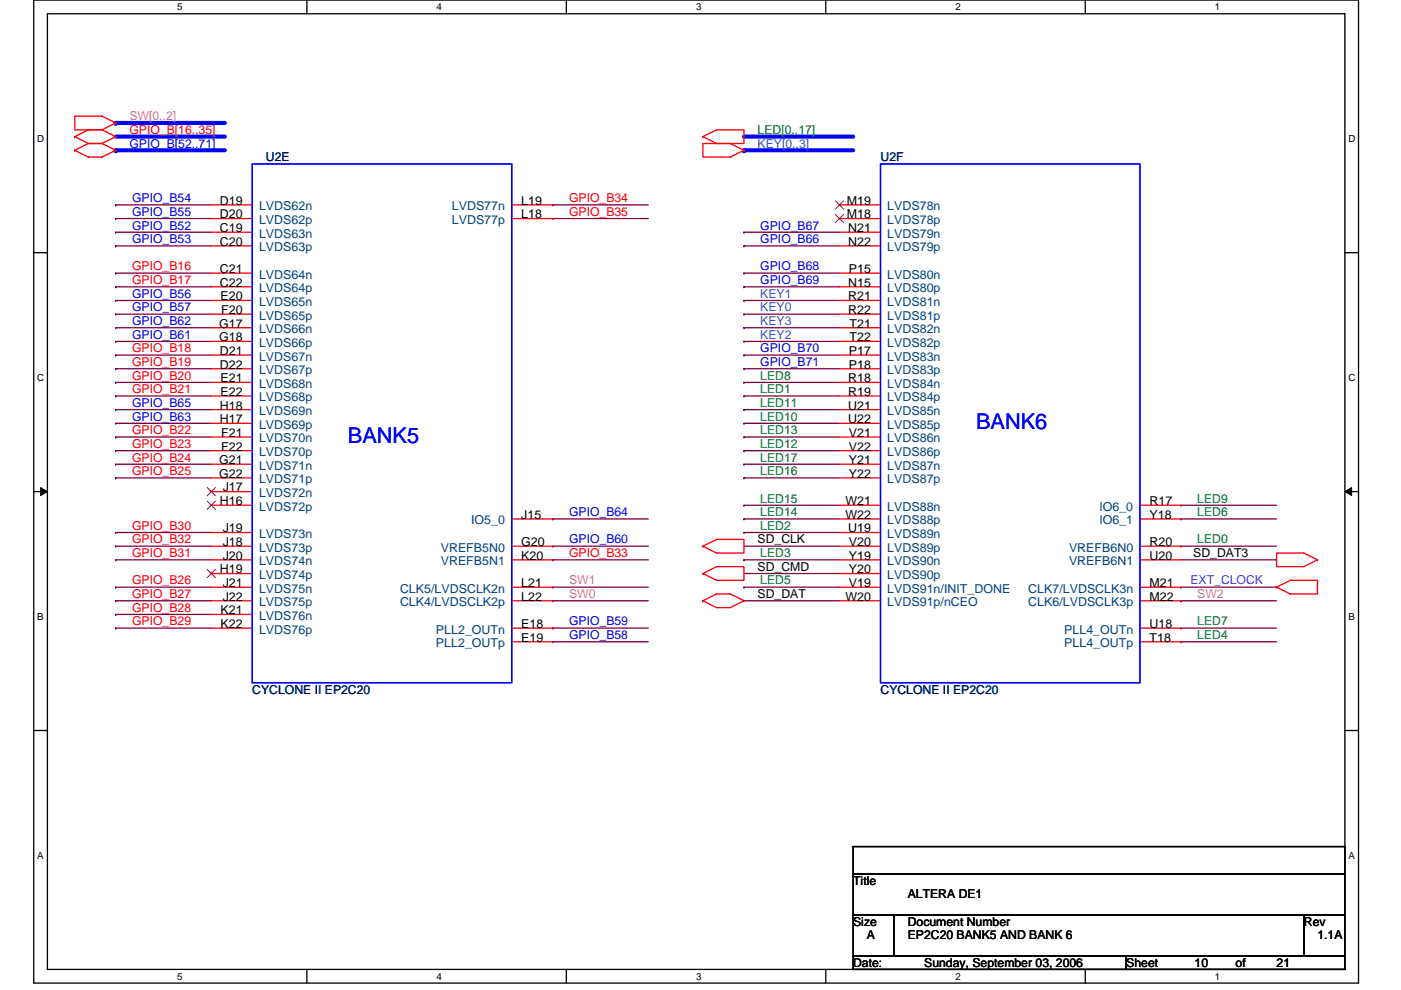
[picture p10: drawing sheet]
<svg xmlns="http://www.w3.org/2000/svg" width="297mm" height="210mm" viewBox="0 0 297 210" stroke-linecap="round" stroke-linejoin="round" font-family="sans-serif">
<path d="M7.2 0h280.8v208.5h-280.8zM10.1 2.9h275v202.7h-275z" fill="none" stroke="#000" stroke-width=".28"/>
<g fill="#fff">
<path d="M37.5 .3h1.2v2.3h-1.2z"/>
<path d="M37.5 205.9h1.2v2.3h-1.2z"/>
</g>
<path d="M65.1 0v2.9M65.1 205.6v2.9" fill="none" stroke="#000" stroke-width=".28"/>
<g fill="#fff">
<path d="M92.6 .3h1.1v2.3h-1.1z"/>
<path d="M92.6 205.9h1.1v2.3h-1.1z"/>
</g>
<path d="M120.1 0v2.9M120.1 205.6v2.9" fill="none" stroke="#000" stroke-width=".28"/>
<g fill="#fff">
<path d="M147.6 .3h1.1v2.3h-1.1z"/>
<path d="M147.6 205.9h1.1v2.3h-1.1z"/>
</g>
<path d="M175.1 0v2.9M175.1 205.6v2.9" fill="none" stroke="#000" stroke-width=".28"/>
<g fill="#fff">
<path d="M202.6 .3h1.1v2.3h-1.1z"/>
<path d="M202.6 205.9h1.1v2.3h-1.1z"/>
</g>
<path d="M230.1 0v2.9M230.1 205.6v2.9" fill="none" stroke="#000" stroke-width=".28"/>
<g fill="#fff">
<path d="M257.6 .3h1.2v2.3h-1.2z"/>
<path d="M257.6 205.9h1.2v2.3h-1.2z"/>
<path d="M7.9 28.3h1.5v2.3h-1.5z"/>
<path d="M285.9 28.3h1.5v2.3h-1.5z"/>
<path d="M7.9 78.9h1.5v2.3h-1.5z"/>
<path d="M285.9 78.9h1.5v2.3h-1.5z"/>
</g>
<path d="M7.2 53.6h2.9M285.1 53.6h2.9" fill="none" stroke="#000" stroke-width=".28"/>
<g fill="#fff">
<path d="M7.9 129.6h1.4v2.3h-1.4z"/>
<path d="M285.9 129.6h1.3v2.3h-1.3z"/>
</g>
<path d="M7.2 104.3h2.9M285.1 104.3h2.9" fill="none" stroke="#000" stroke-width=".28"/>
<path d="M8.6 103.4l1.5 .9-1.5 .8zM285.1 104.3l1.5-.9v1.7z" fill="#000" stroke="#000" stroke-width=".21"/>
<g fill="#fff">
<path d="M7.9 180.3h1.4v2.3h-1.4z"/>
<path d="M285.9 180.3h1.4v2.3h-1.4z"/>
</g>
<path d="M7.2 154.9h2.9M285.1 154.9h2.9M180.9 179.6h104.2v5.7h-104.2zM180.9 185.3h104.2v8.7h-104.2zM180.9 194h8.7v8.7h-8.7zM189.6 194h86.9v8.7h-86.9zM276.5 194h8.6v8.7h-8.6zM180.9 202.7h57.9v2.9h-57.9zM238.8 202.7h46.3v2.9h-46.3z" fill="none" stroke="#000" stroke-width=".28"/>
<path d="M24.5 26.1h.1M24.5 29h23.2M24.5 31.9h.1M24.5 31.9h23.2M24.5 26.1h23.2M157.7 31.9h.1M157.7 29h23.2M157.7 31.9h23.2" fill="none" stroke="#00f" stroke-width=".87"/>
<g fill="none" stroke="#800040" stroke-width=".28">
<path d="M24.5 57.9h.1M24.5 49.3h.1M24.5 52.2h.1M24.5 43.5h.1M24.5 46.4h.1M24.5 57.9h20.3M24.5 46.4h20.3M24.5 49.3h20.3M24.5 52.2h20.3M24.5 43.5h20.3M117.2 46.4h.1M117.2 43.5h.1"/>
<path d="M117.2 46.4h20.3M117.2 43.5h20.3M157.7 52.2h.1M157.7 49.3h.1M157.7 57.9h.1M157.7 57.9h20.3M157.7 49.3h20.3M157.7 52.2h20.3M24.5 60.8h.1M24.5 75.3h.1M24.5 78.2h.1M24.5 63.7h.1"/>
<path d="M24.5 66.6h.1M24.5 72.4h.1M24.5 69.5h.1M24.5 60.8h20.3M24.5 75.3h20.3M24.5 78.2h20.3M24.5 66.6h20.3M24.5 63.7h20.3M24.5 69.5h20.3M24.5 72.4h20.3M157.7 66.6h.1M157.7 63.7h.1"/>
<path d="M157.7 69.5h.1M157.7 72.4h.1M157.7 60.8h.1M157.7 75.3h.1M157.7 78.2h.1M157.7 60.8h20.3M157.7 75.3h20.3M157.7 78.2h20.3M157.7 66.6h20.3M157.7 63.7h20.3M157.7 69.5h20.3M157.7 72.4h20.3"/>
<path d="M24.5 81.1h.1M24.5 84h.1M24.5 92.7h.1M24.5 95.6h.1M24.5 98.5h.1M24.5 89.8h.1M24.5 86.9h.1M24.5 81.1h20.3M24.5 84h20.3M24.5 92.7h20.3M24.5 95.6h20.3M24.5 98.5h20.3"/>
<path d="M24.5 89.8h20.3M24.5 86.9h20.3M157.7 84h.1M157.7 81.1h.1M157.7 89.8h.1M157.7 86.9h.1M157.7 95.6h.1M157.7 92.7h.1M157.7 98.5h.1M157.7 81.1h20.3M157.7 84h20.3M157.7 92.7h20.3"/>
<path d="M157.7 95.6h20.3M157.7 98.5h20.3M157.7 89.8h20.3M157.7 86.9h20.3M24.5 101.4h.1M24.5 112.9h.1M24.5 118.7h.1M24.5 115.8h.1M24.5 101.4h20.3M24.5 112.9h20.3M24.5 118.7h20.3M24.5 115.8h20.3"/>
<path d="M117.2 115.8h.1M117.2 110.1h.1M117.2 118.7h.1M117.2 118.7h20.3M117.2 115.8h20.3M117.2 110.1h20.3M157.7 115.8h20.3M157.7 112.9h.1M157.7 118.7h.1M157.7 110.1h.1M157.7 107.2h.1M157.7 101.4h.1"/>
<path d="M157.7 101.4h20.3M157.7 112.9h20.3M157.7 118.7h20.3M157.7 110.1h20.3M157.7 107.2h20.3M250.4 118.7h20.3M250.4 115.8h.1M250.4 110.1h.1M250.4 107.2h.1M250.4 115.8h20.3M250.4 110.1h20.3M250.4 107.2h20.3"/>
<path d="M24.5 127.4h.1M24.5 130.3h.1M24.5 133.2h.1M24.5 124.5h.1M24.5 124.5h20.3M24.5 127.4h20.3M24.5 130.3h20.3M24.5 133.2h20.3M117.2 127.4h.1M117.2 124.5h.1M117.2 133.2h.1M117.2 136.1h.1"/>
<path d="M117.2 124.5h20.3M117.2 127.4h20.3M117.2 133.2h20.3M117.2 136.1h20.3M157.7 121.6h20.3M157.7 127.4h20.3M157.7 124.5h.1M157.7 124.5h20.3M250.4 124.5h.1M250.4 127.4h.1M250.4 136.1h.1M250.4 133.2h.1"/>
<path d="M250.4 124.5h20.3M250.4 127.4h20.3M250.4 133.2h20.3M250.4 136.1h20.3"/>
</g>
<g fill="none" stroke="#f00" stroke-width=".28">
<path d="M15.9 29h.1M15.9 31.9l2.8 1.4h2.9l2.9-1.4M15.9 31.9h.1M15.9 29l2.8 1.4M18.7 30.4h2.9M18.7 30.4l-2.8 1.5M21.6 27.5h-2.9l-2.8 1.5M21.6 27.5l2.9 1.5M21.6 30.4l2.9 1.5M24.5 26.1l-2.9-1.5h-5.7v2.9h5.7M24.5 26.1h.1M24.5 29h.1"/>
<path d="M24.5 31.9h.1M24.5 26.1l-2.9 1.4M24.5 29l-2.9 1.4M149 30.4h5.8l2.9 1.5-2.9 1.4h-5.8zM149 29l2.9-1.5h5.8v2.9h-5.8zM149 29h.1M157.7 31.9h.1M44.8 43.5h8.7M44.8 46.4h8.7M44.8 49.3h8.7M44.8 52.2h8.7M44.8 57.9h8.7"/>
<path d="M108.5 43.5h8.7M108.5 46.4h8.7M178 43.5h8.7M178 46.4h8.7M178 49.3h8.7M178 52.2h8.7M178 57.9h8.7M44.8 60.8h8.7M44.8 63.7h8.7M44.8 66.6h8.7M44.8 69.5h8.7M44.8 72.4h8.7"/>
<path d="M44.8 75.3h8.7M44.8 78.2h8.7M178 60.8h8.7M178 63.7h8.7M178 66.6h8.7M178 69.5h8.7M178 72.4h8.7M178 75.3h8.7M178 78.2h8.7M44.8 81.1h8.7M44.8 84h8.7M44.8 92.7h8.7"/>
<path d="M44.8 95.6h8.7M44.8 98.5h8.7M44.8 86.9h8.7M44.8 89.8h8.7M178 81.1h8.7M178 84h8.7M178 92.7h8.7M178 95.6h8.7M178 98.5h8.7M178 86.9h8.7M178 89.8h8.7M44.8 101.4h8.7"/>
<path d="M44.8 104.3h8.7M44.8 107.2h8.7M44.8 112.9h8.7M44.8 115.8h8.7M44.8 118.7h8.7M108.5 115.8h8.7M108.5 118.7h8.7M108.5 110.1h8.7M149 115.8l2.9-1.4h5.8v2.9h-5.8zM149 115.8h.1M178 101.4h8.7M178 107.2h8.7"/>
<path d="M178 112.9h8.7M178 115.8h8.7M178 118.7h8.7M178 110.1h8.7M241.7 107.2h8.7M241.7 115.8h8.7M241.7 118.7h8.7M241.7 110.1h8.7M270.7 117.3h5.8l2.8 1.4-2.8 1.5h-5.8zM279.3 118.7h.1M44.8 127.4h8.7M44.8 124.5h8.7"/>
<path d="M44.8 121.6h8.7M44.8 130.3h8.7M44.8 133.2h8.7M108.5 127.4h8.7M108.5 124.5h8.7M108.5 133.2h8.7M108.5 136.1h8.7M149 127.4l2.9 1.5h2.9l2.9-1.5M149 127.4h.1M149 127.4l2.9-1.4h2.9l2.9 1.4M149 121.6l2.9-1.4h5.8v2.9h-5.8zM149 121.6h.1"/>
<path d="M157.7 127.4h.1M178 127.4h8.7M178 124.5h8.7M178 121.6h8.7M241.7 127.4h8.7M241.7 124.5h8.7M241.7 133.2h8.7M241.7 136.1h8.7M270.7 124.5l2.9-1.4h5.7v2.9h-5.7zM270.7 124.5h.1"/>
</g>
<path d="M177.1 42.6l1.8 1.7M177.1 45.5l1.8 1.7M178.9 42.6l-1.8 1.7M178.9 45.5l-1.8 1.7M43.9 103.4l1.8 1.8M43.9 106.3l1.8 1.8M45.7 103.4l-1.8 1.8M45.7 106.3l-1.8 1.8M43.9 120.8l1.8 1.7M45.7 120.8l-1.8 1.7" fill="none" stroke="#804000" stroke-width=".21"/>
<path d="M53.5 34.8h55v110h-55zM186.7 34.8h55v110h-55z" fill="none" stroke="#00f" stroke-width=".28"/>
<g font-size="4.6" fill="#00f">
<text x="73.8" y="93.9">BANK5</text>
<text x="206.9" y="91">BANK6</text>
</g>
<g font-size="2.6" fill="#f0f">
<text x="27.4" y="25.5">SW[0..2]</text>
<text x="120.6" y="124">SW1</text>
<text x="120.6" y="126.9">SW0</text>
<text x="253.8" y="126.9">SW2</text>
</g>
<g font-size="2.6" fill="#f00">
<text x="27.4" y="28.4">GPIO_B[16..35]</text>
<text x="120.6" y="45.8">GPIO_B35</text>
<text x="120.6" y="42.9">GPIO_B34</text>
<text x="28" y="57.4">GPIO_B16</text>
<text x="28" y="60.3">GPIO_B17</text>
<text x="28" y="74.7">GPIO_B18</text>
<text x="28" y="77.6">GPIO_B19</text>
<text x="28" y="80.5">GPIO_B20</text>
<text x="28" y="83.4">GPIO_B21</text>
<text x="28" y="92.1">GPIO_B22</text>
<text x="28" y="95">GPIO_B23</text>
<text x="28" y="97.9">GPIO_B24</text>
<text x="28" y="100.8">GPIO_B25</text>
<text x="28" y="112.4">GPIO_B30</text>
<text x="28" y="118.2">GPIO_B31</text>
<text x="28" y="115.3">GPIO_B32</text>
<text x="120.6" y="118.2">GPIO_B33</text>
<text x="28" y="124">GPIO_B26</text>
<text x="28" y="126.9">GPIO_B27</text>
<text x="28" y="129.8">GPIO_B28</text>
<text x="28" y="132.7">GPIO_B29</text>
</g>
<g font-size="2.6" fill="#008000">
<text x="160.6" y="28.4">LED[0..17]</text>
<text x="161.2" y="83.4">LED1</text>
<text x="161.2" y="80.5">LED8</text>
<text x="161.2" y="89.2">LED10</text>
<text x="161.2" y="86.3">LED11</text>
<text x="161.2" y="95">LED12</text>
<text x="161.2" y="92.1">LED13</text>
<text x="161.2" y="100.8">LED16</text>
<text x="161.2" y="97.9">LED17</text>
<text x="161.2" y="106.6">LED15</text>
<text x="253.8" y="106.6">LED9</text>
<text x="161.2" y="112.4">LED2</text>
<text x="161.2" y="109.5">LED14</text>
<text x="253.8" y="109.5">LED6</text>
<text x="161.2" y="118.2">LED3</text>
<text x="253.8" y="115.3">LED0</text>
<text x="161.2" y="124">LED5</text>
<text x="253.8" y="135.6">LED4</text>
<text x="253.8" y="132.7">LED7</text>
</g>
<g font-size="2.6" fill="#00f">
<text x="27.4" y="31.3">GPIO_B[52..71]</text>
<text x="28" y="42.9">GPIO_B54</text>
<text x="28" y="45.8">GPIO_B55</text>
<text x="28" y="48.7">GPIO_B52</text>
<text x="28" y="51.6">GPIO_B53</text>
<text x="161.2" y="51.6">GPIO_B66</text>
<text x="161.2" y="48.7">GPIO_B67</text>
<text x="161.2" y="57.4">GPIO_B68</text>
<text x="28" y="63.2">GPIO_B56</text>
<text x="161.2" y="60.3">GPIO_B69</text>
<text x="28" y="66.1">GPIO_B57</text>
<text x="28" y="71.8">GPIO_B61</text>
<text x="28" y="68.9">GPIO_B62</text>
<text x="161.2" y="74.7">GPIO_B70</text>
<text x="161.2" y="77.6">GPIO_B71</text>
<text x="28" y="89.2">GPIO_B63</text>
<text x="28" y="86.3">GPIO_B65</text>
<text x="120.6" y="109.5">GPIO_B64</text>
<text x="120.6" y="115.3">GPIO_B60</text>
<text x="120.6" y="132.7">GPIO_B59</text>
<text x="120.6" y="135.6">GPIO_B58</text>
</g>
<g font-size="2.6" fill="#000080">
<text x="56.4" y="34.2">U2E</text>
<text x="186.7" y="34.2">U2F</text>
<text x="53.5" y="147.1">CYCLONE II EP2C20</text>
<text x="186.7" y="147.1">CYCLONE II EP2C20</text>
</g>
<g font-size="2.6" fill="#0080ff">
<text x="160.6" y="31.3">KEY[0..3]</text>
<text x="161.2" y="63.2">KEY1</text>
<text x="161.2" y="66.1">KEY0</text>
<text x="161.2" y="68.9">KEY3</text>
<text x="161.2" y="71.8">KEY2</text>
</g>
<g font-size="2.6">
<text x="46.6" y="43.4">D19</text>
<text x="46.6" y="46.3">D20</text>
<text x="110.5" y="43.4">L19</text>
<text x="110.5" y="46.3">L18</text>
<text x="179.5" y="43.4">M19</text>
<text x="179.5" y="46.3">M18</text>
<text x="46.6" y="49.2">C19</text>
<text x="46.6" y="52.1">C20</text>
<text x="179.8" y="49.2">N21</text>
<text x="179.8" y="52.1">N22</text>
<text x="46.6" y="57.9">C21</text>
<text x="180" y="57.9">P15</text>
<text x="46.6" y="60.8">C22</text>
<text x="46.8" y="63.7">E20</text>
<text x="179.8" y="60.8">N15</text>
<text x="179.8" y="63.7">R21</text>
<text x="46.5" y="69.5">G17</text>
<text x="46.9" y="66.6">F20</text>
<text x="179.8" y="66.6">R22</text>
<text x="180.1" y="69.5">T21</text>
<text x="46.5" y="72.4">G18</text>
<text x="46.6" y="75.3">D21</text>
<text x="180" y="75.3">P17</text>
<text x="180.1" y="72.4">T22</text>
<text x="46.6" y="78.2">D22</text>
<text x="46.8" y="81.1">E21</text>
<text x="46.8" y="84">E22</text>
<text x="179.8" y="81.1">R18</text>
<text x="179.8" y="84">R19</text>
<text x="180" y="78.2">P18</text>
<text x="46.6" y="86.9">H18</text>
<text x="46.6" y="89.8">H17</text>
<text x="179.8" y="86.9">U21</text>
<text x="179.8" y="89.8">U22</text>
<text x="46.9" y="92.7">F21</text>
<text x="46.9" y="95.6">F22</text>
<text x="180" y="92.7">V21</text>
<text x="180" y="95.6">V22</text>
<text x="46.5" y="98.4">G21</text>
<text x="46.5" y="101.3">G22</text>
<text x="180" y="98.4">Y21</text>
<text x="180" y="101.3">Y22</text>
<text x="46.6" y="107.1">H16</text>
<text x="47.2" y="104.2">J17</text>
<text x="179.2" y="107.1">W21</text>
<text x="243.7" y="107.1">R17</text>
<text x="47.2" y="112.9">J19</text>
<text x="110.5" y="110">J15</text>
<text x="179.2" y="110">W22</text>
<text x="179.8" y="112.9">U19</text>
<text x="243.7" y="110">Y18</text>
<text x="47.2" y="115.8">J18</text>
<text x="47.2" y="118.7">J20</text>
<text x="110.5" y="115.8">G20</text>
<text x="110.5" y="118.7">K20</text>
<text x="160.6" y="115.3">SD_CLK</text>
<text x="180" y="115.8">V20</text>
<text x="180" y="118.7">Y19</text>
<text x="243.7" y="115.8">R20</text>
<text x="243.7" y="118.7">U20</text>
<text x="253" y="118.2">SD_DAT3</text>
<text x="46.6" y="121.6">H19</text>
<text x="47.2" y="124.5">J21</text>
<text x="110.5" y="124.5">L21</text>
<text x="160.6" y="121.1">SD_CMD</text>
<text x="180" y="121.6">Y20</text>
<text x="180" y="124.5">V19</text>
<text x="243.7" y="124.5">M21</text>
<text x="46.8" y="130.3">K21</text>
<text x="47.2" y="127.4">J22</text>
<text x="110.5" y="127.4">L22</text>
<text x="160.6" y="126.9">SD_DAT</text>
<text x="179.2" y="127.4">W20</text>
<text x="243.7" y="127.4">M22</text>
<text x="46.8" y="133.2">K22</text>
<text x="110.5" y="133.2">E18</text>
<text x="110.5" y="136.1">E19</text>
<text x="243.7" y="133.2">U18</text>
<text x="243.7" y="136.1">T18</text>
<text x="180.9" y="187.7">Title</text>
<text x="192.5" y="190.6">ALTERA DE1</text>
<text x="180.9" y="196.4">Size</text>
<text x="192.5" y="196.4">Document Number</text>
<text x="276.5" y="196.4">Rev</text>
<text x="183.8" y="199.3">A</text>
<text x="192.5" y="199.3">EP2C20 BANK5 AND BANK 6</text>
<text x="279.3" y="199.3">1.1A</text>
<text x="180.9" y="205">Date:</text>
<text x="196" y="205">Sunday, September 03, 2006</text>
<text x="238.8" y="205">Sheet</text>
<text x="253.3" y="205">10</text>
<text x="262" y="205">of</text>
<text x="270.7" y="205">21</text>
</g>
<g font-size="2.6" fill="#004080">
<text x="54.9" y="44.6">LVDS62n</text>
<text x="54.9" y="47.5">LVDS62p</text>
<text x="95.8" y="44.6">LVDS77n</text>
<text x="95.8" y="47.5">LVDS77p</text>
<text x="188.1" y="44.6">LVDS78n</text>
<text x="188.1" y="47.5">LVDS78p</text>
<text x="54.9" y="50.4">LVDS63n</text>
<text x="54.9" y="53.3">LVDS63p</text>
<text x="188.1" y="50.4">LVDS79n</text>
<text x="188.1" y="53.3">LVDS79p</text>
<text x="54.9" y="59.1">LVDS64n</text>
<text x="188.1" y="59.1">LVDS80n</text>
<text x="54.9" y="62">LVDS64p</text>
<text x="54.9" y="64.9">LVDS65n</text>
<text x="188.1" y="62">LVDS80p</text>
<text x="188.1" y="64.9">LVDS81n</text>
<text x="54.9" y="67.8">LVDS65p</text>
<text x="54.9" y="70.7">LVDS66n</text>
<text x="188.1" y="67.8">LVDS81p</text>
<text x="188.1" y="70.7">LVDS82n</text>
<text x="54.9" y="73.6">LVDS66p</text>
<text x="54.9" y="76.5">LVDS67n</text>
<text x="188.1" y="73.6">LVDS82p</text>
<text x="188.1" y="76.5">LVDS83n</text>
<text x="54.9" y="79.4">LVDS67p</text>
<text x="54.9" y="82.3">LVDS68n</text>
<text x="188.1" y="82.3">LVDS84n</text>
<text x="188.1" y="79.4">LVDS83p</text>
<text x="54.9" y="85.2">LVDS68p</text>
<text x="54.9" y="88.1">LVDS69n</text>
<text x="188.1" y="85.2">LVDS84p</text>
<text x="188.1" y="88.1">LVDS85n</text>
<text x="54.9" y="93.9">LVDS70n</text>
<text x="54.9" y="91">LVDS69p</text>
<text x="188.1" y="91">LVDS85p</text>
<text x="188.1" y="93.9">LVDS86n</text>
<text x="54.9" y="96.8">LVDS70p</text>
<text x="54.9" y="99.6">LVDS71n</text>
<text x="188.1" y="96.8">LVDS86p</text>
<text x="188.1" y="99.6">LVDS87n</text>
<text x="54.9" y="102.5">LVDS71p</text>
<text x="54.9" y="105.4">LVDS72n</text>
<text x="188.1" y="102.5">LVDS87p</text>
<text x="54.9" y="108.3">LVDS72p</text>
<text x="99.9" y="111.2">IO5_0</text>
<text x="188.1" y="108.3">LVDS88n</text>
<text x="188.1" y="111.2">LVDS88p</text>
<text x="233.1" y="108.3">IO6_0</text>
<text x="233.1" y="111.2">IO6_1</text>
<text x="54.9" y="114.1">LVDS73n</text>
<text x="54.9" y="117">LVDS73p</text>
<text x="54.9" y="119.9">LVDS74n</text>
<text x="93.4" y="117">VREFB5N0</text>
<text x="93.4" y="119.9">VREFB5N1</text>
<text x="188.1" y="114.1">LVDS89n</text>
<text x="188.1" y="117">LVDS89p</text>
<text x="188.1" y="119.9">LVDS90n</text>
<text x="226.6" y="117">VREFB6N0</text>
<text x="226.6" y="119.9">VREFB6N1</text>
<text x="54.9" y="122.8">LVDS74p</text>
<text x="54.9" y="125.7">LVDS75n</text>
<text x="84.8" y="125.7">CLK5/LVDSCLK2n</text>
<text x="188.1" y="122.8">LVDS90p</text>
<text x="188.1" y="125.7">LVDS91n/INIT_DONE</text>
<text x="218" y="125.7">CLK7/LVDSCLK3n</text>
<text x="54.9" y="128.6">LVDS75p</text>
<text x="54.9" y="131.5">LVDS76n</text>
<text x="84.8" y="128.6">CLK4/LVDSCLK2p</text>
<text x="188.1" y="128.6">LVDS91p/nCEO</text>
<text x="218" y="128.6">CLK6/LVDSCLK3p</text>
<text x="54.9" y="134.4">LVDS76p</text>
<text x="92.4" y="134.4">PLL2_OUTn</text>
<text x="92.4" y="137.3">PLL2_OUTp</text>
<text x="225.6" y="134.4">PLL4_OUTn</text>
<text x="225.6" y="137.3">PLL4_OUTp</text>
</g>
<text font-size="2.6" fill="#8000ff" x="252.4" y="124">EXT_CLOCK</text>
<g font-size="2.1">
<text x="37.5" y="2.2">5</text>
<text x="92.6" y="2.2">4</text>
<text x="147.6" y="2.2">3</text>
<text x="202.6" y="2.2">2</text>
<text x="257.6" y="2.2">1</text>
<text x="7.9" y="30.1">D</text>
<text x="285.9" y="30.1">D</text>
<text x="7.9" y="80.8">C</text>
<text x="285.9" y="80.8">C</text>
<text x="7.9" y="131.4">B</text>
<text x="285.9" y="131.4">B</text>
<text x="7.9" y="182.1">A</text>
<text x="285.9" y="182.1">A</text>
<text x="37.5" y="207.8">5</text>
<text x="92.6" y="207.8">4</text>
<text x="147.6" y="207.8">3</text>
<text x="202.6" y="207.8">2</text>
<text x="257.6" y="207.8">1</text>
</g>
</svg>
